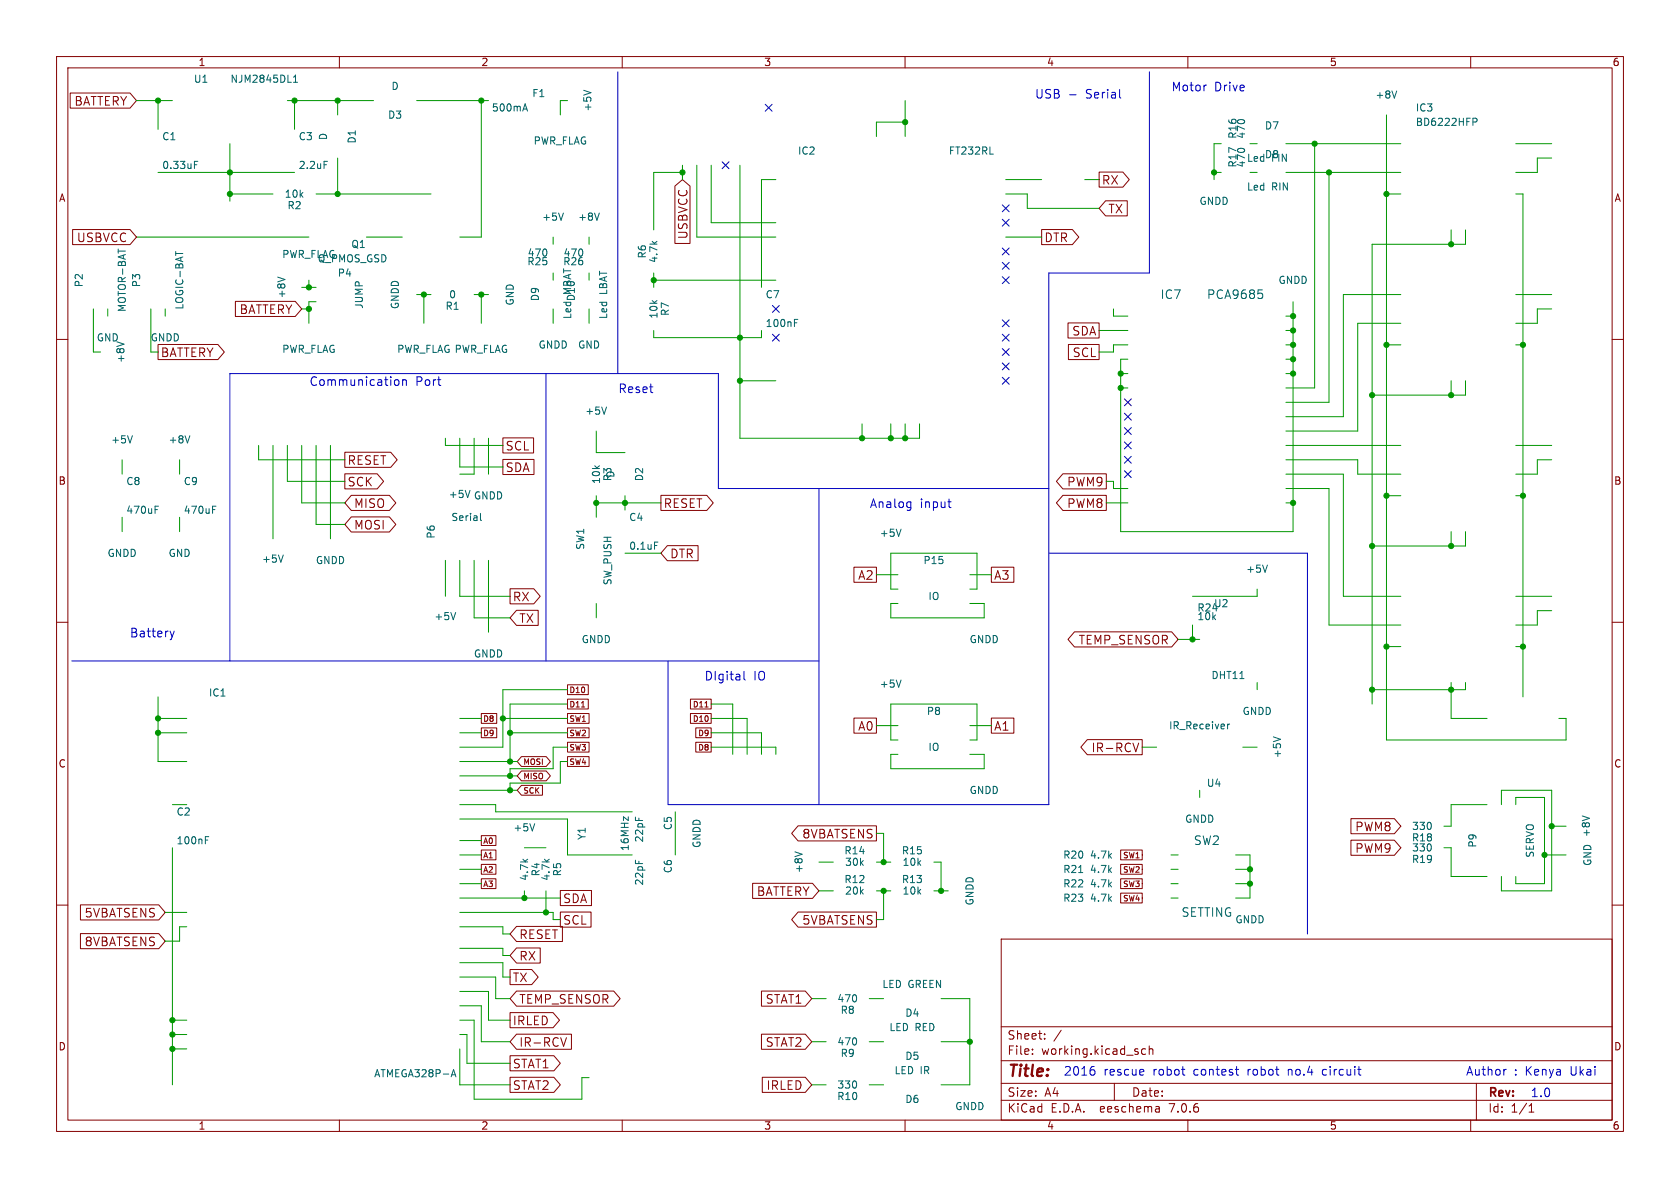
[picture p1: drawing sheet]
<svg xmlns="http://www.w3.org/2000/svg" width="297mm" height="210mm" viewBox="0 0 297 210" stroke-linecap="round" stroke-linejoin="round" font-family="sans-serif">
<g fill="none" stroke="#840000" stroke-width=".18">
<path d="M10 10h277v190h-277zM12 12h273v186h-273zM12.4 16.4h10.6l1.1 1.4-1.1 1.3h-10.6zM60 10v2M110 10v2M160 10v2M210 10v2M260 10v2M119.3 32.9l1.3-1.1 1.4 1.1v10.1h-2.7zM194.3 30.4h4.2l1.1 1.4-1.1 1.3h-4.2zM195.5 35.5h3.8v2.7h-3.8l-1.2-1.4zM10 60h2"/>
<path d="M12.8 40.6h10.2l1.1 1.3-1.1 1.3h-10.2zM41.6 53.3h10.6l1.1 1.3-1.1 1.3h-10.6zM184.1 40.6h5.5l1.1 1.3-1.1 1.3h-5.5zM188.8 57.1h5.5v2.7h-5.5zM285 60h2M27.9 60.9h10.6l1.2 1.3-1.2 1.4h-10.6zM61 79.9h8.1l1.1 1.4-1.1 1.3h-8.1zM88.9 77.4h5.4v2.7h-5.4zM188.9 60.9h5.4v2.7h-5.4zM61 83.8h5.7l1.1 1.3-1.1 1.3h-5.7zM62.1 87.6h6.7l1.2 1.3-1.2 1.3h-6.7l-1.1-1.3zM62.1 91.4h6.7l1.2 1.3-1.2 1.3h-6.7l-1.1-1.3z"/>
<path d="M88.9 81.2h5.5v2.7h-5.5zM116.8 87.6h8.2l1.1 1.3-1.1 1.3h-8.2zM118 96.5h5.4v2.6h-5.4l-1.2-1.3zM187.9 87.6h7.7v2.6h-7.7l-1.1-1.3zM187.9 83.8h7.7v2.6h-7.7l-1.1-1.3zM10 110h2M90.2 104.1h4.2l1.1 1.3-1.1 1.3h-4.2zM91.3 107.9h3.8v2.7h-3.8l-1.1-1.4zM151 100.3h3.9v2.6h-3.9zM175.3 100.3h3.9v2.6h-3.9zM190 111.7h17.1l1.2 1.3-1.2 1.4h-17.1l-1.2-1.4zM285 110h2"/>
<path d="M85.1 126.1h2.7v1.8h-2.7zM85.1 128.7h2.7v1.7h-2.7zM92.2 136.3h4.4l.7 .9-.7 .8h-4.4l-.8-.8zM92.2 133.8h4.4l.7 .8-.7 .9h-4.4l-.8-.9zM92.2 138.8h3.7v1.8h-3.7l-.8-.9zM100.3 131.2h3.8v1.7h-3.8zM100.3 133.8h3.8v1.7h-3.8zM100.3 126.1h3.8v1.8h-3.8zM100.3 128.7h3.8v1.7h-3.8zM100.3 121.1h3.7v1.7h-3.7zM100.3 123.6h3.7v1.7h-3.7zM102.8 125h.6"/>
<path d="M122.1 123.6h3.6v1.7h-3.6zM122.1 126.1h3.6v1.8h-3.6zM123 131.2h2.7v1.7h-2.7zM123 128.7h2.7v1.7h-2.7zM124.6 125h.6M151 126.9h3.9v2.7h-3.9zM175.3 126.9h3.9v2.7h-3.9zM192.2 130.7h9.7v2.7h-9.7l-1.1-1.3zM201.3 131.4l-.5 1.5M10 160h2M14.2 160h13.9l1.1 1.3-1.1 1.3h-13.9zM85.1 147.7h2.6v1.8h-2.6z"/>
<path d="M85.1 150.3h2.6v1.7h-2.6zM85.1 152.8h2.6v1.7h-2.6zM85.1 155.3h2.6v1.8h-2.6zM99.1 157.4h5.5v2.7h-5.5zM133.1 156.1h10.5l1.2 1.4-1.2 1.3h-10.5zM141.1 146h13.8v2.7h-13.8l-1.2-1.4zM198.1 155.3h3.8v1.8h-3.8zM198.1 150.3h3.8v1.7h-3.8zM198.1 157.9h3.8v1.7h-3.8zM198.1 152.8h3.8v1.7h-3.8zM238.8 148.5h7.7l1.1 1.4-1.1 1.3h-7.7zM238.8 144.7h7.7l1.1 1.4-1.1 1.3h-7.7z"/>
<path d="M285 160h2M14.2 165h13.9l1.1 1.4-1.1 1.3h-13.9zM90.2 171.4h3.8l1.1 1.3-1.1 1.4h-3.8zM90.2 179h7.6l1.1 1.3-1.1 1.4h-7.6zM91.3 167.6h4.2v2.6h-4.2l-1.1-1.3zM91.3 163.8h8.1v2.6h-8.1l-1.1-1.3zM91.3 175.2h17.2l1.1 1.3-1.1 1.4h-17.2l-1.1-1.4zM99.1 161.2h5.4v2.7h-5.4zM134.6 175.2h7.8l1.1 1.3-1.1 1.4h-7.8zM141.1 161.2h13.8v2.7h-13.8l-1.2-1.3zM177 166h108v32h-108zM60 198v2"/>
<path d="M90.2 190.4h7.7l1.2 1.4-1.2 1.3h-7.7zM90.2 186.6h7.7l1.2 1.4-1.2 1.3h-7.7zM91.3 182.8h9.7v2.7h-9.7l-1.1-1.3zM100.1 183.4l-.5 1.6M110 198v2M134.6 182.8h7.8l1.1 1.4-1.1 1.3h-7.8zM134.8 190.4h7.6l1.1 1.4-1.1 1.3h-7.6zM160 198v2M177 194.5h108M177 191.5h108M177 187.5h108M177 181.5h108"/>
<path d="M182.5 186.3v.1M182.5 185.5v.1M184.7 183.6v.1M184.7 182.8v.1M187.6 182.1l-1.3 2M197 191.5v3M202.5 185.5l-.4-.1-.3 .3v.4l.2 .2h.5M203.2 185.5l.2-.1 .3 .1 .1 .9M203.2 184.9v1.5M204.9 195.7l.1 .9M205 196.5l-.2 .1M205 196h-.2"/>
<path d="M210 198v2M260 198v2M261 191.5v6.5M270.3 196.6h.9M270.3 195.5l.4-.4v1.5"/>
</g>
<g fill="none" stroke="#0000c2" stroke-width=".18">
<path d="M109.2 12.7v53.3M189.1 16.8h1.1M197.9 17.1l.2 .2M203.2 12.7v35.6h-17.8v93.9h-67.3v-25.4M213.1 15h.2M69.9 67.2l.3-.1 .3 .3v.4l-.1 .3h-.5M71.2 67.3l.2-.2 .4 .1v.9M71.2 67.1v1M96.5 66v50.8M144.8 86.4v55.8M160.9 88.7l.1 .1M161 88.7v1.2l-.1 .3"/>
<path d="M161 89.7h-.1M167.6 88.7h.5M167.8 89.7h.3M185.4 86.4h-58.4v-20.4h-86.4v50.8M185.4 97.8h45.7v67.3M12.7 116.8h132.1M30.1 111.6l.3 1M30.4 112.6l-.1 .3M30.8 111.6l-.4 1M131.5 118.7v1.3l.2 .2M193.1 188.5h.3M193.3 189.1l.3 .3v.4l-.3 .3"/>
<path d="M202 189l.2 .4-.7 .1M202.1 190l-.1 .1M208.9 189h.6M209.3 190.1h.2M218.4 189h.6M218.6 189.8l.4 .3M240 189h.6M240.5 190.1h.1M266.3 189l-.3 .1"/>
</g>
<g fill="none" stroke="#009600" stroke-width=".18">
<path d="M24.1 17.8h6.4M27.9 17.8v5.1M50.8 17.8h15.2M52.1 17.8v5.1M59.7 17.8v2.5M73.7 17.8h12.7M85.1 17.8v24.1h-3.8M100.3 17.8h-1.2v2.5M160 17.8v6.3M27.9 30.5h24.2M40.6 34.3h7.7M40.6 25.4v10.2"/>
<path d="M55.9 34.3h20.3M59.7 27.9v6.4M120.6 30.5h-5v10.1M120.6 29.2v2.6M123.2 29.2v12.7h14M125.7 29.2v10.2h11.5M130.8 29.2v48.3h31.8v-2.6M137.2 31.8h-2.6v19M160 21.6h-5.1v2.5M177.8 34.3h3.8v2.5h12.7M177.8 31.8h6.3M191.8 31.8h2.5"/>
<path d="M214.6 30.5h1.3M215.9 25.4h-1.3v6.4M221 30.5h1.2M221 25.4h1.2M227.3 30.5h20.3M227.3 25.4h20.3M232.4 25.4v43.2h-5.1M234.9 30.5v40.6h-7.6M245.1 34.3h2.5M245.1 20.3v110.5h31.8v-3.8h-1.3M268 34.3h1.2v88.9M268 25.4h6.3"/>
<path d="M274.3 27.9h-2.5v2.6h-3.8M16.5 54.6v7.6h1.3M19 54.6v1.3M24.1 41.9h30.5M26.7 54.6v7.6h1.2M29.2 54.6v1.3M53.3 54.6h1.3M53.3 50.8h2.6M54.6 49.5v1.3M55.9 53.3h-1.3v3.9M64.8 41.9h6.3M73.7 52.1h2.5"/>
<path d="M74.9 52.1v5.1M83.8 52.1h2.6M85.1 52.1v5.1M97.8 41.9v1.3M97.8 48.3v1.2M97.8 54.6v2.6M104.1 41.9v1.3M104.1 48.3v1.2M104.1 54.6v2.6M115.6 48.3v2.5M115.6 58.4v1.3h19v-1.3M115.6 49.5h21.6"/>
<path d="M177.8 41.9h6.3M194.3 58.4h5.1M196.8 54.6v1.3h2.6M227.3 58.4h1.3M227.3 55.9h1.3M228.6 53.3v40.7h-30.5v-30.5h1.3M247.6 52.1h-10.1v21.6h-10.2M247.6 57.2h-7.6v19h-12.7M256.5 40.6v2.6M259.1 40.6v2.6h-16.5v81.3M268 52.1h6.3M274.3 54.6h-2.5v2.6h-3.8"/>
<path d="M45.7 78.7v2.6h15.3M48.3 78.7v16.6M50.8 78.7v6.4h10.2M53.3 78.7v10.2h7.7M55.9 78.7v14h5.1M58.4 78.7v16.6M78.7 77.5v1.2h10.2M81.3 77.5v5.1h7.6M83.8 77.5v6.3h-2.5M86.4 77.5v6.3M105.4 76.2v3.8h5.1M130.8 67.3h6.4"/>
<path d="M152.4 74.9v2.6M157.5 74.9v2.6M160 74.9v2.6M198.1 68.6h1.3M198.1 66h1.3M199.4 61h-2.6v1.2h-2.5M227.3 63.5h1.3M227.3 61h1.3M227.3 78.7h20.3M227.3 66h1.3M245.1 61h2.5M256.5 67.3v2.6"/>
<path d="M259.1 67.3v2.6h-16.5M268 61h1.2M268 78.7h6.3M21.6 81.3v2.5M21.6 91.4v2.6M31.7 81.3v2.5M31.7 91.4v2.6M78.7 99.1v6.3M81.3 99.1v6.3h8.9M83.8 99.1v10.1h6.4M86.4 99.1v12.7M105.4 88.9h11.4"/>
<path d="M105.4 87.6v3.8M110.5 97.8h6.3M110.5 87.6v2.6M195.6 85.1h1.2v1.3h2.6M195.6 88.9h3.8M227.3 83.8h10.2v21.6h10.1M227.3 81.3h12.7v2.5h7.6M227.3 86.4h7.6v24.1h12.7M227.3 88.9h1.3M245.1 87.6h2.5M256.5 94v2.5M259.1 94v2.5h-16.5"/>
<path d="M268 87.6h1.2M274.3 81.3h-2.5v2.5h-3.8M105.4 106.7v2.5M154.9 101.6h3.8M158.7 104.1h-1.2v-6.3h15.2v6.3h-1.3M158.7 106.7h-1.2v2.5h16.5v-2.5h-2.6M171.4 101.6h3.9M208.3 113h3.8M210.8 110.5v2.5M222.2 104.1v1.3h-11.4M245.1 114.3h2.5M268 105.4h6.3"/>
<path d="M268 114.3h1.2M274.3 108h-2.5v2.5h-3.8M27.9 129.5h5.1M27.9 127h5.1M27.9 123.2v11.4h5.1M81.3 139.7h10.1M81.3 129.5h3.8M81.3 127h3.8M81.3 137.2h10.1M81.3 134.6h10.1M88.9 127h11.4M90.2 129.5h10.1"/>
<path d="M100.3 121.9h-11.4v10.2h-7.6M100.3 132.1h-2.5v3.8h-7.6v1.3M100.3 124.5h-10.1v10.1M100.3 134.6h-1.2v3.8h-8.9v1.3M125.7 129.5h8.9v3.9M125.7 132.1h11.5v1.3M125.7 124.5h3.8v8.9M125.7 127h6.4v6.4M154.9 128.3h3.8M158.7 130.8h-1.2v-6.3h15.2v6.3h-1.3M158.7 133.4h-1.2v2.5h16.5v-2.5h-2.6M171.4 128.3h3.9"/>
<path d="M201.9 132.1h2.6M212.1 139.7v1.3M219.7 132.1h2.5M222.2 120.7v1.2M256.5 120.7v6.3h6.4M259.1 120.7v1.2h-16.5M30.5 142.2h2.5M30.5 149.9v41.9M81.3 151.1h3.8M81.3 144.8h19v6.3h11.5M81.3 156.2h3.8M81.3 158.8h17.8"/>
<path d="M81.3 153.7h3.8M81.3 142.2h6.3v1.3h24.2M81.3 148.6h3.8M92.7 149.9h3.8M92.7 157.5v1.3M96.5 157.5v3.8M119.4 143.5v7.6M144.8 152.4h2.5M144.8 157.5h2.5M154.9 152.4h2.6M154.9 147.3h1.3v5.1M154.9 157.5h2.6"/>
<path d="M156.2 157.5v5.1h-1.3M165.1 152.4h1.3v5.1M165.1 157.5h2.5M207 151.1h1.3M207 156.2h1.3M207 158.8h1.3M207 153.7h1.3M218.4 151.1h2.6v7.7h-2.6M218.4 156.2h2.6M218.4 153.7h2.6M255.3 149.9h1.2v5h6.4M262.9 142.2h-6.4v3.9h-1.2"/>
<path d="M265.4 142.2v-2.5h8.9v17.8h-8.9v-2.6M268 142.2v-1.2h5v15.2h-5v-1.3M273 151.1h3.9M274.3 146.1h2.6M29.2 161.3h3.8M33 163.8h-1.3v2.6h-2.5M81.3 172.7h6.3v3.8h2.6M81.3 177.8h3.8v6.4h5.1M81.3 161.3h16.5v1.3h1.3M81.3 175.3h5.1v5h3.8M81.3 163.8h7.6v1.3h1.3M81.3 167.6h7.6v1.3h1.3"/>
<path d="M81.3 170.2h7.6v2.5h1.3M143.5 176.5h2.5M153.7 176.5h2.5M166.4 176.5h5v15.3h-5M30.5 180.3h2.5M30.5 182.9h2.5M30.5 185.4h2.5M81.3 185.4v6.4h8.9M81.3 180.3h2.5v14h19.1v-3.8h1.2M81.3 182.9h1.2v5.1h7.7M143.5 191.8h2.5M143.5 184.2h2.5"/>
<path d="M153.7 191.8h2.5M153.7 184.2h2.5M166.4 184.2h5"/>
</g>
<g fill="none" stroke="#000084" stroke-width=".18">
<path d="M135.3 18.4l1.2 1.3M136.5 18.4l-1.2 1.3M127.7 28.6l1.2 1.2M128.9 28.6l-1.2 1.2M177.2 36.2l1.2 1.2M177.2 38.8l1.2 1.2M178.4 36.2l-1.2 1.2M178.4 38.8l-1.2 1.2M136.6 54l1.2 1.2M136.6 59.1l1.2 1.2M137.8 54l-1.2 1.2M137.8 59.1l-1.2 1.2"/>
<path d="M177.2 46.4l1.2 1.2M177.2 59.1l1.2 1.2M177.2 48.9l1.2 1.2M177.2 56.5l1.2 1.3M177.2 43.8l1.2 1.3M178.4 46.4l-1.2 1.2M178.4 59.1l-1.2 1.2M178.4 48.9l-1.2 1.2M178.4 56.5l-1.2 1.3M178.4 43.8l-1.2 1.3M177.2 64.2l1.2 1.2M177.2 61.6l1.2 1.2"/>
<path d="M177.2 66.7l1.2 1.2M178.4 64.2l-1.2 1.2M178.4 61.6l-1.2 1.2M178.4 66.7l-1.2 1.2M198.8 75.6l1.2 1.2M198.8 70.5l1.2 1.2M198.8 73.1l1.2 1.2M198.8 78.1l1.2 1.2M200 75.6l-1.2 1.2M200 70.5l-1.2 1.2M200 73.1l-1.2 1.2M200 78.1l-1.2 1.2"/>
<path d="M198.8 83.2l1.2 1.2M198.8 80.7l1.2 1.2M200 83.2l-1.2 1.2M200 80.7l-1.2 1.2"/>
</g>
<g fill="none" stroke="#006464" stroke-width=".18">
<path d="M51.9 14.5h.7M51.9 13.6l.3-.3v1.2M92.5 19.3h.6M92.8 18.4l.5 1.2M103.2 16l1.3 .4M246.9 16.1l-.4 1.2M34.4 28.5h.6M34.4 29.1h.4M57.3 28.5h.6M99.6 37.7l-.4 1.2M106 37.7l-.5 1.2M175 27.2h.6"/>
<path d="M260.4 20.9h.5l.2 .2-.1 .4-.6 .1M20.9 44v.8M31.1 44.5v.7M49.1 49l1.3 .4M140.4 57.1h.5M140.4 56.5h.7M222.4 51.2h.8M222.9 51.8l.3 .3v.4l-.3 .3M20.6 60.4l1.3 .4M23.4 77l-.4 1.3M33.6 77l-.5 1.3M107.2 72l-.4 1.2"/>
<path d="M27.4 90.1h.4M27.4 89.5h.6M37.6 90.1h.4M37.6 89.5h.6M50.1 98.1l-.4 1.3M83.1 86.7l-.4 1.3M84.9 90.7v1.1l.2 .2M115.7 95.8h.6M159.3 93.5l-.4 1.3M224.1 99.9l-.5 1.3M80.6 108.3l-.5 1.2M159.3 120.2l-.4 1.3"/>
<path d="M217 128v.8M217.4 128l-.4 .2M225.1 130.3l1.3 .4M36.3 148.5h.4M36.3 147.9h.6M94.5 145.6l-.4 1.3M140.5 150.6l1.3 .4M190.7 154.2h.7M279.7 144.2l1.3 .5M79.8 190.4l.4-1.3 .4 1.3M79.9 190h.6"/>
</g>
<g fill="#009600" stroke="#009600" stroke-width=".18">
<circle cx="54.6" cy="54.6" r=".46"/>
<circle cx="52.1" cy="17.8" r=".46"/>
<circle cx="40.6" cy="34.3" r=".46"/>
<circle cx="40.6" cy="30.5" r=".46"/>
<circle cx="59.7" cy="34.3" r=".46"/>
<circle cx="59.7" cy="17.8" r=".46"/>
<circle cx="85.1" cy="17.8" r=".46"/>
<circle cx="85.1" cy="52.1" r=".46"/>
<circle cx="54.6" cy="50.8" r=".46"/>
<circle cx="74.9" cy="52.1" r=".46"/>
<circle cx="27.9" cy="17.8" r=".46"/>
<circle cx="198.1" cy="66" r=".46"/>
<circle cx="198.1" cy="68.6" r=".46"/>
<circle cx="228.6" cy="61" r=".46"/>
<circle cx="228.6" cy="63.5" r=".46"/>
<circle cx="228.6" cy="58.4" r=".46"/>
<circle cx="256.5" cy="43.2" r=".46"/>
<circle cx="242.6" cy="69.9" r=".46"/>
<circle cx="228.6" cy="66" r=".46"/>
<circle cx="130.8" cy="59.7" r=".46"/>
<circle cx="130.8" cy="67.3" r=".46"/>
<circle cx="115.6" cy="49.5" r=".46"/>
<circle cx="120.6" cy="30.5" r=".46"/>
<circle cx="160" cy="21.6" r=".46"/>
<circle cx="228.6" cy="55.9" r=".46"/>
<circle cx="232.4" cy="25.4" r=".46"/>
<circle cx="245.1" cy="34.3" r=".46"/>
<circle cx="234.9" cy="30.5" r=".46"/>
<circle cx="214.6" cy="30.5" r=".46"/>
<circle cx="269.2" cy="61" r=".46"/>
<circle cx="245.1" cy="61" r=".46"/>
<circle cx="256.5" cy="69.9" r=".46"/>
<circle cx="245.1" cy="87.6" r=".46"/>
<circle cx="228.6" cy="88.9" r=".46"/>
<circle cx="269.2" cy="87.6" r=".46"/>
<circle cx="210.8" cy="113" r=".46"/>
<circle cx="160" cy="77.5" r=".46"/>
<circle cx="242.6" cy="96.5" r=".46"/>
<circle cx="256.5" cy="96.5" r=".46"/>
<circle cx="242.6" cy="121.9" r=".46"/>
<circle cx="245.1" cy="114.3" r=".46"/>
<circle cx="156.2" cy="152.4" r=".46"/>
<circle cx="166.4" cy="157.5" r=".46"/>
<circle cx="156.2" cy="157.5" r=".46"/>
<circle cx="171.4" cy="184.2" r=".46"/>
<circle cx="273" cy="151.1" r=".46"/>
<circle cx="274.3" cy="146.1" r=".46"/>
<circle cx="152.4" cy="77.5" r=".46"/>
<circle cx="157.5" cy="77.5" r=".46"/>
<circle cx="256.5" cy="121.9" r=".46"/>
<circle cx="221" cy="156.2" r=".46"/>
<circle cx="269.2" cy="114.3" r=".46"/>
<circle cx="221" cy="153.7" r=".46"/>
<circle cx="105.4" cy="88.9" r=".46"/>
<circle cx="110.5" cy="88.9" r=".46"/>
<circle cx="88.9" cy="127" r=".46"/>
<circle cx="90.2" cy="129.5" r=".46"/>
<circle cx="90.2" cy="134.6" r=".46"/>
<circle cx="90.2" cy="137.2" r=".46"/>
<circle cx="92.7" cy="158.8" r=".46"/>
<circle cx="96.5" cy="161.3" r=".46"/>
<circle cx="90.2" cy="139.7" r=".46"/>
<circle cx="30.5" cy="180.3" r=".46"/>
<circle cx="27.9" cy="129.5" r=".46"/>
<circle cx="27.9" cy="127" r=".46"/>
<circle cx="30.5" cy="185.4" r=".46"/>
<circle cx="30.5" cy="182.9" r=".46"/>
</g>
<text font-size="2.8" fill="#840000" x="178" y="190.9">Title:</text>
<g font-size="2.1" fill="#0000c2">
<text x="182.9" y="17.5">USB</text>
<text x="192" y="17.5">Serial</text>
<text x="207" y="16.3">Motor</text>
<text x="214.6" y="16.3">Drive</text>
<text x="54.6" y="68.3">Communication</text>
<text x="73.4" y="68.3">Port</text>
<text x="109.2" y="69.6">Reset</text>
<text x="153.7" y="89.9">Analog</text>
<text x="162.6" y="89.9">input</text>
<text x="22.9" y="112.8">Battery</text>
<text x="124.5" y="120.4">DIgital</text>
<text x="133.2" y="120.4">IO</text>
<text x="188" y="190.2">2016</text>
<text x="195.1" y="190.2">rescue</text>
<text x="203.9" y="190.2">robot</text>
<text x="211.1" y="190.2">contest</text>
<text x="220.8" y="190.2">robot</text>
<text x="228.1" y="190.2">no.4</text>
<text x="234.3" y="190.2">circuit</text>
<text x="259.1" y="190.2">Author</text>
<text x="267.6" y="190.2">: Kenya</text>
<text x="277.8" y="190.2">Ukai</text>
<text x="270.5" y="194.1">1.0</text>
</g>
<g font-size="2.1" fill="#840000">
<text x="13.1" y="18.9">BATTERY</text>
<text x="194.7" y="32.8">RX</text>
<text x="195.8" y="37.9">TX</text>
<text x="13.5" y="43">USBVCC</text>
<text x="121.7" y="42.4" transform="rotate(-90 121.7 42.4)">USBVCC</text>
<text x="184.5" y="43">DTR</text>
<text x="42.3" y="55.7">BATTERY</text>
<text x="189.5" y="59.5">SDA</text>
<text x="28.3" y="63.3">BATTERY</text>
<text x="189.6" y="63.3">SCL</text>
<text x="61.3" y="82.4">RESET</text>
<text x="89.3" y="79.8">SCL</text>
<text x="89.3" y="83.6">SDA</text>
<text x="61.3" y="86.2">SCK</text>
<text x="62.5" y="90">MISO</text>
<text x="117.2" y="90">RESET</text>
<text x="188.6" y="90">PWM8</text>
<text x="188.6" y="86.2">PWM9</text>
<text x="62.5" y="93.8">MOSI</text>
<text x="118.4" y="98.9">DTR</text>
<text x="90.6" y="106.5">RX</text>
<text x="151.6" y="102.7">A2</text>
<text x="175.6" y="102.7">A3</text>
<text x="91.7" y="110.3">TX</text>
<text x="190.6" y="114.1">TEMP_SENSOR</text>
<text x="151.6" y="129.4">A0</text>
<text x="175.6" y="129.4">A1</text>
<text x="192.9" y="133.2">IR-RCV</text>
<text x="141.8" y="148.4">8VBATSENS</text>
<text x="239.5" y="147.1">PWM8</text>
<text x="239.5" y="151">PWM9</text>
<text x="99.4" y="159.8">SDA</text>
<text x="133.7" y="158.6">BATTERY</text>
<text x="14.9" y="167.5">8VBATSENS</text>
<text x="14.9" y="162.4">5VBATSENS</text>
<text x="91.7" y="166.2">RESET</text>
<text x="99.4" y="163.7">SCL</text>
<text x="141.8" y="163.7">5VBATSENS</text>
<text x="90.6" y="173.8">TX</text>
<text x="91.7" y="170">RX</text>
<text x="91.7" y="177.6">TEMP_SENSOR</text>
<text x="135.3" y="177.6">STAT1</text>
<text x="90.6" y="181.4">IRLED</text>
<text x="91.7" y="185.2">IR-RCV</text>
<text x="135.3" y="185.2">STAT2</text>
<text x="178" y="184">Sheet:</text>
<text x="90.6" y="189.1">STAT1</text>
<text x="178" y="186.7">File:</text>
<text x="184.1" y="186.7">working.kicad_sch</text>
<text x="90.6" y="192.9">STAT2</text>
<text x="135.4" y="192.9">IRLED</text>
<text x="178" y="196.9">KiCad</text>
<text x="178" y="194.1">Size:</text>
<text x="184.7" y="194.1">A4</text>
<text x="185.7" y="196.9">E.D.A.</text>
<text x="194.6" y="196.9">eeschema</text>
<text x="200" y="194.1">Date:</text>
<text x="207" y="196.9">7.0.6</text>
<text x="263" y="194.3">Rev:</text>
<text x="263" y="196.9">Id:</text>
<text x="267.1" y="196.9">1/1</text>
</g>
<g font-size="2.1" fill="#006464">
<text x="205.1" y="53.1">IC7</text>
<text x="213.3" y="53.1">PCA9685</text>
<text x="211" y="149.6">SW2</text>
<text x="208.8" y="162.3">SETTING</text>
</g>
<g font-size="1.8" fill="#840000">
<text x="35" y="11.9">1</text>
<text x="85" y="11.9">2</text>
<text x="135" y="11.9">3</text>
<text x="185" y="11.9">4</text>
<text x="235" y="11.9">5</text>
<text x="285" y="11.9">6</text>
<text x="10.3" y="35.9">A</text>
<text x="285.3" y="35.9">A</text>
<text x="10.3" y="85.9">B</text>
<text x="285.3" y="85.9">B</text>
<text x="10.3" y="135.9">C</text>
<text x="285.3" y="135.9">C</text>
<text x="10.3" y="185.9">D</text>
<text x="285.3" y="185.9">D</text>
<text x="35" y="199.9">1</text>
<text x="85" y="199.9">2</text>
<text x="135" y="199.9">3</text>
<text x="185" y="199.9">4</text>
<text x="235" y="199.9">5</text>
<text x="285" y="199.9">6</text>
</g>
<g font-size="1.8" fill="#006464">
<text x="34.2" y="14.8">U1</text>
<text x="40.6" y="14.8">NJM2845DL1</text>
<text x="69.1" y="16.1">D</text>
<text x="94" y="17.4">F1</text>
<text x="243.1" y="17.6">+8V</text>
<text x="68.5" y="21.2">D3</text>
<text x="86.9" y="19.9">500mA</text>
<text x="104.7" y="19.8" transform="rotate(-90 104.7 19.8)">+5V</text>
<text x="223.5" y="23.1">D7</text>
<text x="250.2" y="19.9">IC3</text>
<text x="250.2" y="22.5">BD6222HFP</text>
<text x="28.6" y="25">C1</text>
<text x="52.7" y="25">C3</text>
<text x="58" y="24.9" transform="rotate(-90 58 24.9)">D</text>
<text x="63.1" y="25.5" transform="rotate(-90 63.1 25.5)">D1</text>
<text x="94.2" y="25.8">PWR_FLAG</text>
<text x="141" y="27.5">IC2</text>
<text x="167.6" y="27.5">FT232RL</text>
<text x="218.8" y="29.7" transform="rotate(-90 218.8 29.7)">R17</text>
<text x="218.8" y="24.6" transform="rotate(-90 218.8 24.6)">R16</text>
<text x="220.3" y="29.7" transform="rotate(-90 220.3 29.7)">470</text>
<text x="220.3" y="24.6" transform="rotate(-90 220.3 24.6)">470</text>
<text x="220.4" y="28.8">Led</text>
<text x="223.5" y="28.2">D8</text>
<text x="224.8" y="28.8">FIN</text>
<text x="28.6" y="30.1">0.33uF</text>
<text x="50.2" y="35.2">10k</text>
<text x="52.7" y="30.1">2.2uF</text>
<text x="220.4" y="33.9">Led</text>
<text x="224.8" y="33.9">RIN</text>
<text x="50.7" y="37.2">R2</text>
<text x="95.8" y="39.2">+5V</text>
<text x="102.1" y="39.2">+8V</text>
<text x="212" y="36.4">GNDD</text>
<text x="49.8" y="45.8">PWR_FLAG</text>
<text x="56.1" y="46.6">Q_PMOS_GSD</text>
<text x="62" y="44">Q1</text>
<text x="93.1" y="47.1">R25</text>
<text x="93.2" y="45.6">470</text>
<text x="99.5" y="47.1">R26</text>
<text x="99.5" y="45.6">470</text>
<text x="114.4" y="45.8" transform="rotate(-90 114.4 45.8)">R6</text>
<text x="116.4" y="46.6" transform="rotate(-90 116.4 46.6)">4.7k</text>
<text x="14.8" y="50.9" transform="rotate(-90 14.8 50.9)">P2</text>
<text x="25" y="50.9" transform="rotate(-90 25 50.9)">P3</text>
<text x="50.6" y="52.8" transform="rotate(-90 50.6 52.8)">+8V</text>
<text x="59.6" y="49.1">P4</text>
<text x="79.3" y="52.9">0</text>
<text x="95.5" y="53.3" transform="rotate(-90 95.5 53.3)">D9</text>
<text x="101.2" y="52.1" transform="rotate(-90 101.2 52.1)">MBAT</text>
<text x="101.8" y="53.3" transform="rotate(-90 101.8 53.3)">D10</text>
<text x="107.5" y="52.1" transform="rotate(-90 107.5 52.1)">LBAT</text>
<text x="135.3" y="52.9">C7</text>
<text x="225.9" y="50.4">GNDD</text>
<text x="22.5" y="55.3" transform="rotate(-90 22.5 55.3)">MOTOR-BAT</text>
<text x="32.6" y="54.8" transform="rotate(-90 32.6 54.8)">LOGIC-BAT</text>
<text x="64.4" y="54.7" transform="rotate(-90 64.4 54.7)">JUMP</text>
<text x="70.7" y="54.7" transform="rotate(-90 70.7 54.7)">GNDD</text>
<text x="78.7" y="55">R1</text>
<text x="91" y="54.1" transform="rotate(-90 91 54.1)">GND</text>
<text x="101.2" y="56.5" transform="rotate(-90 101.2 56.5)">Led</text>
<text x="107.5" y="56.5" transform="rotate(-90 107.5 56.5)">Led</text>
<text x="116.4" y="56.4" transform="rotate(-90 116.4 56.4)">10k</text>
<text x="118.5" y="56" transform="rotate(-90 118.5 56)">R7</text>
<text x="135.3" y="58">100nF</text>
<text x="17" y="60.6">GND</text>
<text x="22.2" y="64.3" transform="rotate(-90 22.2 64.3)">+8V</text>
<text x="26.5" y="60.6">GNDD</text>
<text x="49.8" y="62.6">PWR_FLAG</text>
<text x="70.1" y="62.6">PWR_FLAG PWR_FLAG</text>
<text x="95.1" y="61.8">GNDD</text>
<text x="102.1" y="61.8">GND</text>
<text x="103.4" y="73.5">+5V</text>
<text x="19.6" y="78.6">+5V</text>
<text x="29.7" y="78.6">+8V</text>
<text x="22.2" y="86">C8</text>
<text x="32.4" y="86">C9</text>
<text x="79.2" y="88.2">+5V</text>
<text x="83.7" y="88.5">GNDD</text>
<text x="106.3" y="85.6" transform="rotate(-90 106.3 85.6)">10k</text>
<text x="108.3" y="85.2" transform="rotate(-90 108.3 85.2)">R3</text>
<text x="108.8" y="84.6" transform="rotate(-90 108.8 84.6)">D</text>
<text x="113.9" y="85.2" transform="rotate(-90 113.9 85.2)">D2</text>
<text x="22.2" y="91">470uF</text>
<text x="32.4" y="91">470uF</text>
<text x="77.1" y="95.3" transform="rotate(-90 77.1 95.3)">P6</text>
<text x="79.7" y="92.3">Serial</text>
<text x="111.1" y="92.3">C4</text>
<text x="155.4" y="95.1">+5V</text>
<text x="18.9" y="98.7">GNDD</text>
<text x="29.7" y="98.7">GND</text>
<text x="46.2" y="99.7">+5V</text>
<text x="55.7" y="99.9">GNDD</text>
<text x="103.5" y="97.3" transform="rotate(-90 103.5 97.3)">SW1</text>
<text x="111.1" y="97.4">0.1uF</text>
<text x="163.2" y="99.9">P15</text>
<text x="220.2" y="101.4">+5V</text>
<text x="108.3" y="103.5" transform="rotate(-90 108.3 103.5)">SW_PUSH</text>
<text x="164" y="106.3">IO</text>
<text x="214.5" y="107.5">U2</text>
<text x="76.7" y="109.8">+5V</text>
<text x="102.7" y="113.9">GNDD</text>
<text x="171.3" y="113.9">GNDD</text>
<text x="211.6" y="109.8">10k</text>
<text x="211.6" y="108.3">R24</text>
<text x="83.7" y="116.4">GNDD</text>
<text x="36.8" y="123.3">IC1</text>
<text x="155.4" y="121.8">+5V</text>
<text x="214.1" y="120.2">DHT11</text>
<text x="163.8" y="126.6">P8</text>
<text x="206.6" y="129.1">IR_Receiver</text>
<text x="219.6" y="126.6">GNDD</text>
<text x="164" y="132.9">IO</text>
<text x="226.7" y="134.1" transform="rotate(-90 226.7 134.1)">+5V</text>
<text x="171.3" y="140.6">GNDD</text>
<text x="213.3" y="139.3">U4</text>
<text x="31.1" y="144.4">C2</text>
<text x="31.1" y="149.5">100nF</text>
<text x="90.7" y="147.2">+5V</text>
<text x="103.7" y="148.6" transform="rotate(-90 103.7 148.6)">Y1</text>
<text x="113.9" y="149" transform="rotate(-90 113.9 149)">22pF</text>
<text x="119" y="146.8" transform="rotate(-90 119 146.8)">C5</text>
<text x="124.1" y="150" transform="rotate(-90 124.1 150)">GNDD</text>
<text x="209.4" y="145.6">GNDD</text>
<text x="249.5" y="148.9">R18</text>
<text x="249.5" y="146.9">330</text>
<text x="261.2" y="149.9" transform="rotate(-90 261.2 149.9)">P9</text>
<text x="93.6" y="155.8" transform="rotate(-90 93.6 155.8)">4.7k</text>
<text x="95.6" y="155" transform="rotate(-90 95.6 155)">R4</text>
<text x="97.4" y="155.8" transform="rotate(-90 97.4 155.8)">4.7k</text>
<text x="99.4" y="155" transform="rotate(-90 99.4 155)">R5</text>
<text x="111.4" y="150.5" transform="rotate(-90 111.4 150.5)">16MHz</text>
<text x="119" y="154.5" transform="rotate(-90 119 154.5)">C6</text>
<text x="142.1" y="154.4" transform="rotate(-90 142.1 154.4)">+8V</text>
<text x="149.2" y="151.2">R14</text>
<text x="149.3" y="153.3">30k</text>
<text x="159.3" y="151.2">R15</text>
<text x="159.5" y="153.3">10k</text>
<text x="187.9" y="152">R20</text>
<text x="187.9" y="154.5">R21</text>
<text x="192.6" y="152">4.7k</text>
<text x="192.6" y="154.5">4.7k</text>
<text x="249.5" y="152.8">R19</text>
<text x="249.5" y="150.7">330</text>
<text x="271.4" y="151.7" transform="rotate(-90 271.4 151.7)">SERVO</text>
<text x="281.5" y="153.2" transform="rotate(-90 281.5 153.2)">GND +8V</text>
<text x="113.9" y="156.6" transform="rotate(-90 113.9 156.6)">22pF</text>
<text x="149.2" y="156.3">R12</text>
<text x="149.3" y="158.3">20k</text>
<text x="159.3" y="156.3">R13</text>
<text x="159.5" y="158.3">10k</text>
<text x="172.3" y="160.2" transform="rotate(-90 172.3 160.2)">GNDD</text>
<text x="187.9" y="159.6">R23</text>
<text x="187.9" y="157.1">R22</text>
<text x="192.6" y="159.6">4.7k</text>
<text x="192.6" y="157.1">4.7k</text>
<text x="218.3" y="163.4">GNDD</text>
<text x="147.9" y="177.4">470</text>
<text x="148.5" y="179.4">R8</text>
<text x="155.9" y="174.9">LED GREEN</text>
<text x="159.9" y="179.9">D4</text>
<text x="147.9" y="185">470</text>
<text x="157.1" y="182.5">LED RED</text>
<text x="66" y="190.6">ATMEGA328P-A</text>
<text x="148.5" y="187">R9</text>
<text x="158" y="190.1">LED IR</text>
<text x="159.9" y="187.6">D5</text>
<text x="147.9" y="194.7">R10</text>
<text x="147.9" y="192.6">330</text>
<text x="159.9" y="195.2">D6</text>
<text x="168.8" y="196.4">GNDD</text>
</g>
<g font-size="1.4" fill="#840000">
<text x="100.6" y="122.7">D10</text>
<text x="100.6" y="125.3">D11</text>
<text x="122.3" y="125.3">D11</text>
<text x="85.3" y="127.8">D8</text>
<text x="85.3" y="130.3">D9</text>
<text x="100.6" y="127.8">SW1</text>
<text x="100.6" y="130.3">SW2</text>
<text x="122.3" y="127.8">D10</text>
<text x="123.3" y="130.3">D9</text>
<text x="92.4" y="138">MISO</text>
<text x="92.4" y="135.4">MOSI</text>
<text x="100.6" y="132.9">SW3</text>
<text x="100.6" y="135.4">SW4</text>
<text x="123.3" y="132.9">D8</text>
<text x="92.4" y="140.5">SCK</text>
<text x="85.3" y="149.4">A0</text>
<text x="85.3" y="151.9">A1</text>
<text x="85.3" y="154.5">A2</text>
<text x="198.4" y="151.9">SW1</text>
<text x="198.4" y="154.5">SW2</text>
<text x="85.3" y="157">A3</text>
<text x="198.4" y="157">SW3</text>
<text x="198.4" y="159.5">SW4</text>
</g>
</svg>
